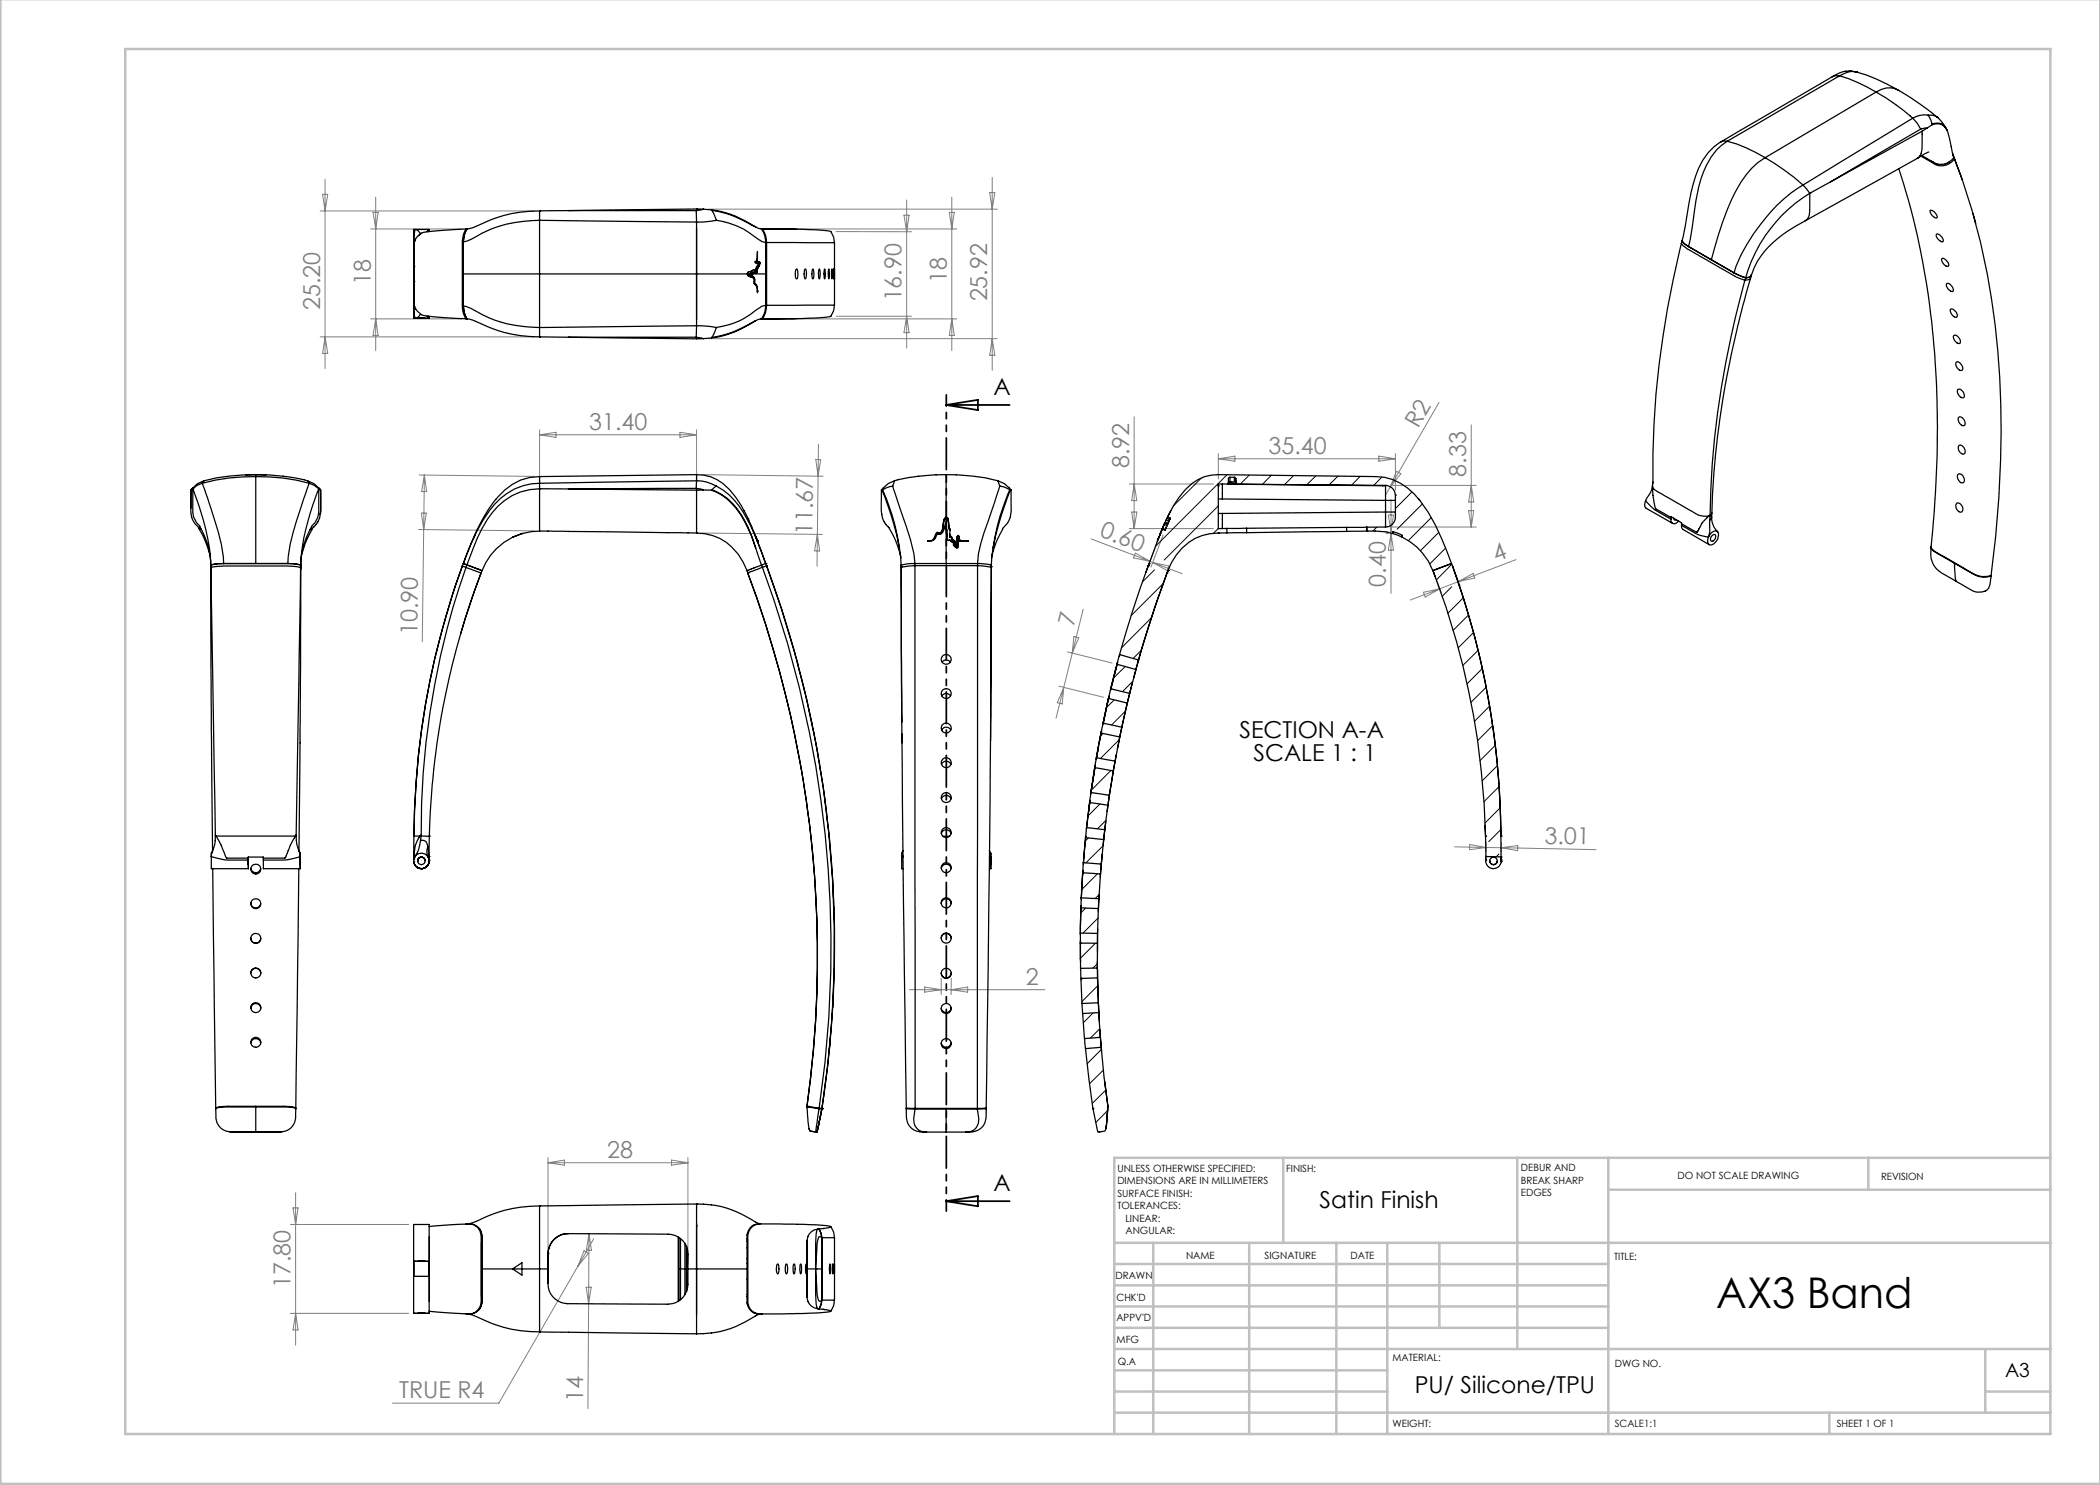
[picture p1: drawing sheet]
<svg xmlns="http://www.w3.org/2000/svg" width="420mm" height="297mm" viewBox="0 0 420 297" stroke-linecap="round" stroke-linejoin="round" font-family="sans-serif">
<path d="M189.2 81h12.7M189.2 81l6.4-1v2zM189.2 240.2l6.4-1v2.1zM189.2 240.2h12.7" fill="none" stroke="#000" stroke-width=".35"/>
<path d="M189.3 79v163.2" fill="none" stroke="#000" stroke-width=".35" stroke-dasharray="6.3 1.3 1.3 1.3 1.3 1.3" stroke-dashoffset="4.1"/>
<g fill="none" stroke="#c0c0c0" stroke-width=".5">
<path d="M.1 -.1v296.9h419.9M25 9.8h385.1v277h-385.1zM256.6 231.6v17M303.5 231.6v38.2M321.7 231.6v55.2M321.7 237.9h88.4M373.7 231.6v6.3M410.1 231.6h-187.3v55.2M222.8 248.6h187.3M222.8 257.1h98.9M222.8 252.8h98.9M230.6 248.6v38.2"/>
<path d="M249.8 248.6v38.2M267.3 248.6v38.2M277.5 248.6v38.2M287.9 248.6v17M222.8 265.6h98.9M222.8 261.3h98.9M222.8 278.3h54.7M222.8 274.1h54.7M222.8 269.8h187.3M397.1 278.3h13M397.1 269.8v12.7M222.8 282.5h187.3"/>
<path d="M365.9 282.5v4.3"/>
</g>
<g fill="none" stroke="#808080" stroke-width=".2">
<path d="M64.5 38.9h1l-.5 3.3zM65 35.8v37.9M75.1 39.4v30.7M190.4 39.4v30.7M197.9 38.5h1.1l-.6 3.3zM198.4 35.5v38.6M64 42.2h42.9M74.1 45.8h18.3M74.6 42.5h1l-.5 3.3zM141.7 41.8h57.8M153.3 45.8h38M167.2 46.3l15.1 .1"/>
<path d="M180.8 43h1l-.5 3.4zM181.3 40v29.6M189.9 42.5h1l-.5 3.3zM64 67.4h42.9M65 67.4l.5 3.3h-1zM74.1 63.8h18.3M75.1 63.8l.5 3.3h-1zM141.7 67.7h57.8M153.3 63.8h38M167.2 63.2h15.1M181.3 63.2l.5 3.3h-1zM190.4 63.8l.5 3.3h-1z"/>
<path d="M198.4 67.7l.6 3.3h-1.1zM83.9 95l23 .3M84.9 95l-.4 33.3M84.9 95l.4 3.3h-1zM107.9 86v10.8M107.9 87h31.4M107.9 87l3.3-.5v1zM136 86.5l3.3 .5-3.3 .5zM139.3 86v9.8M140.3 94.9l24.3 .3M163.2 91.9h.9l-.5 3.3zM163.6 95.2l-.1 11.7"/>
<path d="M163.7 88.9l-.1 6.3M225.8 96.8h16.9M226.8 83.4v22.3M226.8 96.8l.6 3.3h-1.1zM243.7 90.7v5.1M243.7 91.8h35.4M243.7 91.8l3.3-.6v1zM275.8 91.2l3.3 .6-3.3 .4zM278.1 97.4l-1 1.7M278.1 97.1h17.1M278.2 100v18.7M279.1 90.7v7.3"/>
<path d="M279.3 94.3l.9 .5-2.1 2.6zM287.8 80.5l-9.7 16.9M294.3 85v20.4M294.3 97.1l.4 3.3h-1zM83.7 105.9l23.2 .3M84.3 102.6h1l-.6 3.3zM140.3 106.6l24.2 .3M163.5 106.9l-.1 6.3M163.5 106.9l.4 3.3h-1zM218.2 107.8l11.8 4.5M225.8 105.7h16.9M226.3 102.4h1.1l-.6 3.3z"/>
<path d="M227.1 110.6l2.9 1.7-3.3-.7zM230 112.3l.5 .2M230.5 112.5l6 2.3M230.5 112.5l3.3 .7-.4 .9zM232.1 106.8l-2.5 6.4M232.6 107l-2.4 6.4M277.2 106.3h.4M277.2 106.7h.4M277.7 103h1l-.5 3.3zM278.1 105.4h17.1M278.2 106.7l.5 3.3h-1zM284.7 118.5l3.3-.7-3 1.6z"/>
<path d="M286.9 115.1l1.4 3.6M288 117.8l-6 2.2M290.7 113.6l1.4 3.7M291.7 116.3l-3.7 1.5M291.7 116.3l2.9-1.6 .4 .9zM293.7 102.1h1l-.4 3.3zM303.2 111.9l-11.5 4.4M211.8 137.2l8.9 2.2M212.8 137.5l-1.6 6.1M212.8 137.5l-.4 3.3-.9-.3zM213.5 130.4l8.9 2.2M214.5 130.6l-1.7 6.9"/>
<path d="M214.8 127.3l1 .2-1.3 3.1zM216.6 121.8l-2.1 8.8M290.9 169.4l6.4 .1M293.9 168.9l3.4 .6-3.4 .4zM297.3 168.5l-.1 1.8M297.3 169.5h2.9M300.2 168.6v1.8M300.2 169.5l19 .4M300.2 169.5l3.4-.4-.1 1zM181.9 197.9h27.1M184.9 197.4l3.3 .5-3.3 .5zM188.2 195.6v3.3"/>
<path d="M190.2 197.9l3.3-.5v1zM190.3 195.6l-.1 3.3M59.1 238.5v30.5M109.6 231.5v21.3M109.6 232.5h28M109.6 232.5l3.3-.5v1zM134.3 232l3.3 .5-3.3 .5zM137.6 231.5v21.3M58.1 244.9h23.6M58.6 241.6h1l-.5 3.3zM115.6 253.3l-15.8 27.3h-21.3M116.8 250.2l.9 .4-2.1 2.7z"/>
<path d="M117.2 257.5h1.1l-.6 3.2zM117.8 246.7l-.1 14M117.8 246.7l.5 3.3h-1zM118.7 247.8l-3.1 5.5M58.1 262.7h23.6M59.1 262.7l.5 3.3h-1zM117.7 260.7l-.1 21"/>
</g>
<g fill="none" stroke="#000" stroke-width=".25">
<path d="M366.5 15.3l-18.3 10.7M367.9 15.2l-22.5 13.1M367.9 15.2a31.9 31.9 0 0 1 7.3 3.2M367.9 15.2l-.9-.1-.5 .3M369.9 14.2l1.7 .3M370.5 14.3a5.5 5.5 0 0 0-4 1M370.5 14.3l-1.2 .2-1.4 .7M370.5 14.3l1 .2M371.5 14.5a35 35 0 0 1 8.2 3.5M375.2 18.4a4.2 4.2 0 0 1 4.6-.3 54.6 54.6 0 0 1 7.7 5.4M375.2 18.4a44.3 44.3 0 0 1 7.4 5.2M375.2 18.4l-22.2 13.1"/>
<path d="M344.1 28.4a11.8 11.8 0 0 0-5 6.9 52.1 52.1 0 0 0-2.1 10l-.6 2.9M345.4 28.3a13 13 0 0 0-5.3 7.6 55.6 55.6 0 0 0-1.6 9.5l-.8 3.9M345.4 28.3a28.5 28.5 0 0 1 7.6 3.2M345.4 28.3l-.7-.1-.6 .2M348.1 26.1l-4 2.3M353 31.5a18.1 18.1 0 0 0-6.7 8.5 72.7 72.7 0 0 0-4 12M353 31.5a48.7 48.7 0 0 1 7.6 5.5M360.6 37a34.7 34.7 0 0 0-13.8 17.6M360.6 37l1.3 1.7M361.9 38.7v1.9a5.2 5.2 0 0 1-.5 3.3 25.1 25.1 0 0 0-9.9 8.3l-1.3 2.9M361.9 38.7h.1M361.9 38.7a29.4 29.4 0 0 0-12.8 16.9"/>
<path d="M366.1 36.4l-4.2 2.3M379.8 33.8a164.2 164.2 0 0 1 7.7 48.8v1.3a234.6 234.6 0 0 1-1.3 25.4M382.6 23.6l-22 13.4M382.6 23.6l.8 1 .7 1.2M384.1 25.8l-18 10.6M384.2 31.2l2.2 1.3a3.1 3.1 0 0 0 4.5-.7M384.4 31.1l1.9 1.1a3.1 3.1 0 0 0 4.5-.7M384.4 26.2v1.7a5.9 5.9 0 0 1-.4 3.3l-.5 .5-22.4 12.4M384.4 26.2l-18.3 10.2M385.4 25.6l-1.3 .2M385.4 25.6l-1 .6M385.6 23a4.7 4.7 0 0 0-3 .6"/>
<path d="M385.6 23l.6 1.1 .2 .7M385.6 23a2.49 2.49 0 0 1 1.9 .5M385.8 30.4l-2.3 1.2M386.4 24.8a2.09 2.09 0 0 1 3 1.2l-.1-.1M386.4 24.8v.1M386.4 24.9a2.2 2.2 0 0 1 3.2 1.6l1.2 5M386.4 24.9l-1 .7M387.5 23.5l.8 .8 1 1.5M387.5 23.5h.1M389.4 26l.1 .2M390.5 30.6l.2 .7M390.7 31.2l.1 .2"/>
<path d="M390.8 31.4l1.7 4.6M390.8 31.5l.1 .3M390.8 31.4l.1 .4M390.9 31.8a143.9 143.9 0 0 1 9.3 49.1 217.3 217.3 0 0 1-2 34.2M82.7 56.3v4.1l.3 3.3M82.8 56.3v4.5l.1 .5M82.8 53.3h.1M82.8 56.3h.1M82.9 48.2v.1M83 45.9a1.35 1.35 0 0 1 1 .7l.1 .1M83 48.1l-.2 .7v4.5M83 45.9l-.3 3.2v4.2"/>
<path d="M83 45.9h2.6M83 45.9h-.3v17.8M83.1 47.9l-.1 .1M83.1 47.8l-.3 1v9.9a6.1 6.1 0 0 0 .2 2.8l.1 .3M84 46.8l-.3 .3M84.2 46.6l-.7 .6-.4 .6M84.2 46.7l-.1 .1M85.6 45.9h.2v.4M85.6 45.9l-.2 .5M85.6 45.9l.1 .4M92.7 54.8h15.2M92.7 48.4v12.8"/>
<path d="M93.2 45.8a4.7 4.7 0 0 0-.7 2.3v13.7a3.3 3.3 0 0 0 .8 2h.1M93.2 45.8h.2M93.2 45.8a55.5 55.5 0 0 0-8.9 .8v.1M93.4 45.8l-.6 1.4-.1 1.2M107.9 42.2a29.1 29.1 0 0 0-13.4 3.4l-1.1 .2M107.9 42.2h.1M107.9 42.2v1.9M107.9 44.1a25 25 0 0 0-13.7 3.8l-1.5 .5M107.9 44.1v10.7M107.9 44.1l31.4 .3M107.9 54.8v10.7M107.9 54.8h31.4"/>
<path d="M113.7 42.1l-5.8 .1M113.7 42.1h25.5M139.2 42.1l.1 2.3M139.3 54.8h10.2M139.3 44.4v10.4M139.3 54.8v10.4M139.3 41.8h.1M139.3 41.8l-25.6 .3M139.3 45.7v18.2M139.3 41.8h1.4M140.7 41.8l-1.5 .3M140.7 41.8l1.6 .2"/>
<path d="M142.3 42a19.8 19.8 0 0 1 8.8 3.4M142.3 42l.1 .1M142.4 42.1l.9 2M142.4 42.1a23 23 0 0 1 8.7 3.3M143.3 44.1l-2 .2-2 .1M143.3 44.1a16.3 16.3 0 0 1 8.3 3.7l.8 .5 .7 .2M149.5 54.8l.1 .4 .4 .1a.92 .92 0 0 1 .8 1.4M149.5 54.8h.5M149.5 54.9h.5M149.5 55l.4 .1M149.9 55.1l.3 .4M149.9 55.1h.6"/>
<path d="M150 54.8l-.1 .1M150 54.9l.5 .2M150.1 54.6l-.1 .2M150.1 54.6h.5M150.1 54.9h.4zM150.5 55.1l.3 .4M150.5 55.5h.3M150.5 54.8h2.6M150.5 54.8v.1M150.5 54.1h.5M150.6 54.6l-.1 .2M150.8 55.5l.2 .5"/>
<path d="M150.8 56.4h.1M150.8 56.7a1.73 1.73 0 0 1 .7 1.5M150.8 54.1h.1M150.8 54.1l.1 .3M150.8 56h.2M150.8 54.1h.6M150.8 56.7h.2M150.9 54.4l-.4 .2M150.9 54.4h.5M150.9 56.4l.1 .3M150.9 54.6h-.8M151 56l-.1 .4"/>
<path d="M151 56.7l.3 .3M151.1 52.4l.2 .3M151.1 52.5h.3v.1M151.1 52.4h.2M151.1 52.3h.2M151.1 54h.3M151.1 57h.2M151.1 54h-.6l-.1 .2-.9 .3v.3M151.1 45.4l1.2 .4M151.2 53.7h.4M151.3 52.4h.6M151.3 57l.2 1.2"/>
<path d="M151.3 52.3v.1M151.3 52.7h.5zM151.3 52.2h.2M151.4 54.4l-.1 .2h-.7M151.4 54.1v.3M151.4 54v.1M151.4 53.3l-.3 .7M151.4 53.3h.4M151.4 53.4h.2M151.4 54h.1M151.4 51.8v.3l-.3 .3M151.4 52.6v.1"/>
<path d="M151.4 52.6h.6M151.4 51.8h.1M151.5 52.2l-.2 .1M151.5 51.8v.4M151.5 51.8v-1.5l-.1 1.5M151.5 58.2h.1M151.5 58.2v.3M151.6 53.7l-.2 .3M151.6 53.4v.3M151.8 53.3l-.2 .1M151.8 52.4l.2 .2M151.8 52.7h.1"/>
<path d="M151.8 52.7l-.4 .6M152 52.6l-.2 .7M152.3 45.8l7 .1M152.3 45.8a4.7 4.7 0 0 1 .8 2.7M152.3 45.8h.2M152.4 45.8h.1M152.5 45.8h4.4a53.3 53.3 0 0 1 9.3 .5l.5 1.1 .2 1.2v5.2M152.5 45.8a4.5 4.5 0 0 1 .8 2.7M153.1 48.5h.2M153.1 48.5v12.6M153.3 48.5h13.6M153.3 48.5v12.6"/>
<path d="M159.2 53.9l.1-.1a2.13 2.13 0 0 1 0 2 1.81 1.81 0 0 1-.1-1.9zM161 53.9l.1-.1a2.06 2.06 0 0 1-.1 2 2.95 2.95 0 0 1 0-1.9zM162.6 53.8a2.36 2.36 0 0 1-.1 2v-.2a2.82 2.82 0 0 1 .1-1.8zM163.8 53.8h.1a2.54 2.54 0 0 1-.1 2l-.1-1zM164.9 53.8l.1 .2a2.58 2.58 0 0 1-.1 1.8l-.1-1zM165.7 53.8l.2 .8-.1 1.2zM166.4 53.8v2zM166.8 53.8v2zM166.9 53.8v2zM166.9 55.6v5.4M336.3 48.7a190.7 190.7 0 0 0-5.7 47.7M336.3 48.7l1.2 1.1 9.5 5.5 2 .8 .1-.5"/>
<path d="M336.4 48.2l.6 .6 .7 .5M336.4 48.2l.6 .7 .7 .4M336.4 48.2l-.1 .5M337.7 49.3l4.6 2.7M337.7 49.3l9.1 5.3M342.3 52l4.5 2.6M346.8 54.6l2.3 1M350.1 55.6l-2.4 9.2a182.1 182.1 0 0 0-5.3 37.8M350.1 55.3l-1 .3M350.2 55v.1M350.2 55.1l-.3 .8-.9 .2a187.2 187.2 0 0 0-7 46.9M350.2 55.1l-.2 .3-.9 .2"/>
<path d="M386.1 42a1.46 1.46 0 0 1 1.3 1.6 1.39 1.39 0 0 1-1.3-1.6zM387.3 46.8a1.41 1.41 0 0 1 1.3 1.5 1.29 1.29 0 0 1-1.3-1.5zM388.3 51.8l.1-.1a1.42 1.42 0 0 1 1.3 1.5 1.32 1.32 0 0 1-1.4-1.4zM389.3 56.8l.1-.1a1.37 1.37 0 0 1 1.2 1.6 1.35 1.35 0 0 1-1.3-1.5zM394.6 42.6l.5 2.1M82.9 61.3v.1M83 63.7h2.6M83 63.7h-.3h3.1h-.2M83.1 61.8l1.1 1.1M83.5 63.7h1.5zM84.1 62.9l-.6 .6-.5 .2M84.3 62.9a31.6 31.6 0 0 0 7.5 .8h1.4"/>
<path d="M85.4 63.2l.2 .5M85.7 63.2l-.1 .5M85.8 63.2v.5M92.7 61.2l.1 1.2 .6 1.4M92.7 61.2a10.4 10.4 0 0 1 3.8 1.8 24.7 24.7 0 0 0 11.4 2.5M92.7 61.2l.1 1.1 .6 1.5M93.4 63.8a24.9 24.9 0 0 1 5.1 1.9 26 26 0 0 0 9.4 1.7M107.9 65.5v1.9M107.9 67.4h.1M107.9 67.4h5.8M113.7 67.4h25.5M113.7 67.4l27 .3"/>
<path d="M139.2 67.4l1.5 .3M139.3 65.2h2l2 .3M139.3 65.2l-31.4 .3M139.3 65.2l-.1 2.2M142.3 67.6l-1.6 .1M142.4 67.5l-.1 .1M143.3 65.5l-.9 2M151.1 64.1a24.7 24.7 0 0 1-8.7 3.4M151.1 64.1a19.7 19.7 0 0 1-8.8 3.5M152.2 63.8h.2M152.3 63.8l-1.2 .3M152.3 63.8h.2"/>
<path d="M152.4 63.8h.1M153.1 61.1l-.7 .1-1.1 .7a15.5 15.5 0 0 1-8 3.6M153.1 61.1a4.6 4.6 0 0 1-.8 2.7M153.1 61.1h.2M153.3 61.1a4.5 4.5 0 0 1-.8 2.7M159.3 63.7l-7 .1M166.9 61l-13.6 .1M166.9 61l-.2 1.2-.5 1a42.4 42.4 0 0 1-9.4 .5l-4.3 .1M390.2 61.8a1.33 1.33 0 0 1 1.2 1.6 1.27 1.27 0 0 1-1.2-1.6zM390.7 67.2a1.08 1.08 0 0 1 1.4 1.1v.2a.66 .66 0 0 1-1.1-.3l-.3-.6zM391.3 72.4a1.26 1.26 0 0 1 1.1 1.6 1.18 1.18 0 0 1-1.1-1.6zM391.5 78a.79 .79 0 0 1 1.2 .5 .69 .69 0 0 1-.1 1.1 1.39 1.39 0 0 1-1.1-1.6z"/>
<path d="M38.2 98v2.3a6.9 6.9 0 0 0 .7 4.3l.9 1 .5 .3M38.2 98v3.6M38.2 98h.1M38.5 97.7v.1M38.5 97.8l-.3 .2M38.5 97.7l-.3 .3M38.6 97.8v.1a53.9 53.9 0 0 1 3.5 14.2l.1 .9M38.6 97.8h.1M38.6 97.8v3.7a4.1 4.1 0 0 0 1.4 3.7M38.6 97.8h-.1M38.6 97.5l-.4 .5M40.4 96.7l-1 .4-.8 .7"/>
<path d="M40.4 96.7l.2 .4a126.1 126.1 0 0 1 3.7 11.8l.4 3.8M40.8 96.2l-1.3 .5-1 1M40.8 96.2l-.4 .5M51.2 95.3v17.4M51.2 95.3a37.7 37.7 0 0 1 10.7 1.4M51.2 95.3a37.7 37.7 0 0 0-10.8 1.4M51.2 94.9a40.7 40.7 0 0 1 10.3 1.3M51.2 94.9a40.6 40.6 0 0 0-10.4 1.3M51.2 94.9l-2.1 .1M51.2 94.9l2 .1M51.2 94.9v.4M61.5 96.2l.4 .5"/>
<path d="M61.5 96.2l1.3 .5 1 1M61.9 96.7l-1.9 5.3a41.6 41.6 0 0 0-2.4 10.7M61.9 96.7l1 .4 .8 .7M63.7 97.5l.4 .5M63.7 97.8h.1M63.7 97.8v.1a54.1 54.1 0 0 0-3.5 13.8l-.1 1.3M63.7 97.8v3.7a4.1 4.1 0 0 1-1.4 3.7M63.8 97.7v.1M63.8 97.8l.3 .2M63.8 97.7l.3 .3M64.1 98l-.1 4.9M64.1 98h.1"/>
<path d="M107.9 95.3a11.4 11.4 0 0 0-9.1 5 44.5 44.5 0 0 0-6.1 12.4M107.9 96.7a12.1 12.1 0 0 0-9.9 5.3 42.8 42.8 0 0 0-5.3 10.7M107.9 96.7v1.1M107.9 97.8h.1M107.9 97.8a12.2 12.2 0 0 0-10.4 6 41.1 41.1 0 0 0-4.1 9.2M107.9 97.8v8.4M107.9 95.3v1.4M107.9 97.8h5.8M113.7 97.8l25.6 .2M139.2 97.7l1.5 .3M139.2 97.7l-25.5 .1M139.3 98v8.5"/>
<path d="M139.3 96.2l-.1 1.5M139.3 96.2a7.6 7.6 0 0 1 4 1M139.3 96.2l-31.4 .5M139.3 94.9v1.3M139.3 94.9a9.2 9.2 0 0 1 7.8 4.5l1.7 2.8M139.3 94.9l-31.4 .4M140.7 98h-1.4M140.7 98h1.6M142.3 98a11.8 11.8 0 0 1 6.6 6.3l1.3 2.6 .9 2.7M142.4 98a11.3 11.3 0 0 1 6 5.2l1.1 2 1.6 4.4M142.4 98h-.1M143.3 97.2a13.1 13.1 0 0 1 5.4 5.3 57.1 57.1 0 0 1 4.4 10.2"/>
<path d="M143.3 97.2l-.9 .8M176.4 98h-.1v1.2a11.3 11.3 0 0 0 .3 4.8l.5 .7 .8 .9M176.4 98l.2 .4a63.1 63.1 0 0 1 3.3 11.2M176.5 98a45.7 45.7 0 0 1 3.4 11.6M176.5 98h-.1M176.7 97.5l-.4 .5M178.5 97.2l1.8 5.3a38.6 38.6 0 0 1 2.7 10.2M178.5 97.2l-1.3 .4-.7 .4M178.9 96.2l-.4 1M178.9 96.2l-1.3 .5-.9 .8M187.3 95a39.3 39.3 0 0 0-8.4 1.2M189.2 94.9v8.5"/>
<path d="M189.2 94.9a43 43 0 0 1 10.4 1.3M189.2 94.9l-2 .1M199.6 96.2l.4 1M199.6 96.2l1.3 .5 .9 .8M200 97.2l-1.8 5.3a55 55 0 0 0-2.5 8.3l-.2 1.9M200 97.2l.7 .2 1.3 .6M201.8 97.5l.4 .5M202 98a47.5 47.5 0 0 0-3.4 11.6M202 98h.1M202.1 98l-.2 .4a70.3 70.3 0 0 0-3.3 11.2M202.2 98v1.2a14.2 14.2 0 0 1-.1 4.2 4.4 4.4 0 0 1-1.6 2.3M202.2 98h-.1"/>
<path d="M243.7 97.2h.1M243.7 99.8h.8M244.5 96.8v3M244.5 99.8l32.6 .3M245.6 96.8h.6M245.6 96.8h-1.9v8.9h1.7M245.7 96.7l-.2 .1M245.7 96.7h.1M245.7 96.7h.5M245.7 96.7l-.1 .1M246 95.5l-.3 .2v1M246 96.3l.2 .1"/>
<path d="M246 95.5v.8M246 96.3l-.3 .3 .5 .1M246 95.5h.9M246.2 96.4v.3M246.2 96.7v.1M246.2 96.8l30.4 .4M246.2 96.4h1M246.2 96.7h.1M246.2 96.7h1M246.9 96.1l.2 .1 .1 .2M246.9 95.5l.3 .2 .1 1.1 29.8 .3M246.9 95.5v.6"/>
<path d="M246.9 96.1l.3 .2M276.6 97.1v.1M277 97.1h.1M277.1 97.1a1.99 1.99 0 0 1 2 1.9M277.1 97.1v3M277.1 97.1l-.5 .1M277.2 97.1h.1M279.1 99v4.4a1.99 1.99 0 0 1-2 2M279.1 99h.1M283.7 99.7l.3 .3M330.5 97.3v.1a5.1 5.1 0 0 1-1.1 2.3l-.3 .5M330.5 97.2v.7"/>
<path d="M330.5 97.9a11.3 11.3 0 0 0 .7 3.9l3 1.7M330.5 97.6v.3M330.6 96.8l-.1 .4a2.71 2.71 0 0 0 2 1.6l5.5 3.3a5.1 5.1 0 0 0 3.2 1.2l.6-.1M330.6 96.4v.4M391.5 94.9a.87 .87 0 0 1 1 .1 .87 .87 0 0 1 .4 .8 .51 .51 0 0 1-.1 .7 .51 .51 0 0 1-.7 0l-.4-.4a1.14 1.14 0 0 1-.2-1.2zM391.7 83.5a.79 .79 0 0 1 1.2 .6l.1 .3a.53 .53 0 0 1-.3 .8 1.33 1.33 0 0 1-1-1.7zM391.7 89.2a.76 .76 0 0 1 1.2 .5 .74 .74 0 0 1-.2 1.1 1.25 1.25 0 0 1-1-1.6zM38.3 103.3v.1M39.8 105.7a16.6 16.6 0 0 1 2.1 5l.1 .2M40 105.3h-.1a15.7 15.7 0 0 1 2.3 8.5v-.3l.9 53.5M42.2 113.3l.3 56.8-.2 .5v.7M42.2 113.2v.3"/>
<path d="M42.2 113.5l2.4-.3h12.9l2.6 .3M42.2 113v.5M44.7 112.7l-2.5 .3M44.7 112.7h12.9M57.6 112.7l2.5 .3M60.1 113.7l-.3 56.5M60.1 113v.5M60.1 113.3v.2M62.3 105.3h.1a15.8 15.8 0 0 0-2.3 8.5v-.3l-.9 53.5M62.5 105.8l-1.5 3-.7 2.1M64 102.9a4.2 4.2 0 0 1-2 3.1M92.5 113.2a162.2 162.2 0 0 0-9.7 54"/>
<path d="M92.5 113.2l.7 .3M92.5 113.1a161.5 161.5 0 0 0-9.7 54.1M92.7 112.7l-.2 .5M92.7 112.7l.7 .3M92.7 112.7h.1M93.2 113.5a159 159 0 0 0-9 53.5M93.2 113.5l3 1.1M93.4 113l3 1.1M93.4 113l-.2 .5M93.4 113l2.7 1M96.3 114.1h.1M96.4 114.1l-.2 .5"/>
<path d="M104.4 106.7a12.3 12.3 0 0 0-8 7.4M104.4 106.7h.1M107.9 106.2l5.7 .1M107.9 106.2l-1.6 .1-1.9 .4M113.6 106.3h.1M113.6 106.3l25.7 .3M139.3 106.6a10.6 10.6 0 0 1 10.1 7.5M139.3 106.6h.1M139.3 106.5v.1M148.8 102.2l2 4.3M149.4 114.1l.2 .5M149.4 114.1h.1"/>
<path d="M149.5 114.6a217.1 217.1 0 0 1 11.9 106.7M149.6 114.6h.1M149.6 103.7l.2 .3M150.8 106.5l.4 1M151.1 107.1l.1 .4M151.1 109.6l1.2 3.4M151.2 107.5l.2 .6v-.1M151.2 107.5l.1 .3M151.4 108l-.1-.2 .2 .4M151.4 108l.1 .2M151.4 108.2h.1M151.5 108.2l1.6 4.5"/>
<path d="M151.5 108.2h.1M152.3 113l-2.9 1.1M152.3 113l.2 .4M152.5 113.4a217.4 217.4 0 0 1 11.3 108.2M152.5 113.4l-2.9 1.2M153.1 112.7l-.8 .3M153.1 112.7l.2 .4M153.1 112.7h.1M153.3 113.1a249.4 249.4 0 0 1 6 18.6l.3 1.2M153.3 113.1l-.8 .3M153.3 113.1a217.8 217.8 0 0 1 11.1 108.6M153.3 113.1h.1"/>
<path d="M177.9 105.7a17.6 17.6 0 0 1 2.2 5.4M179.9 109.6l.3 3.4M180.1 110.9l.1 .7M180.2 113.7l.2 30.7M180.2 113.3h.1M180.2 113.4l.3 46.7 .8 61.5M180.2 113v.4M180.2 112.9v.2M183 113.1v108.6M183 113.1h12.5M183 113.1l-2.8 .3M183 112.7l-1.6 .1-1.2 .2"/>
<path d="M183 112.7v.4M183 112.7h12.5M185.8 108.2h-.3h.3M185.8 108.2h.1M186.9 107.5a.92 .92 0 0 1-1.1 .7M186.9 107.5v.2M186.9 107.7l-.1 .2M187.3 106.6l.1-.1 .4 .1M187.3 106.6l-.4 .9M187.3 106.8l-.4 .9M187.3 106.8l.2-.1 .3 .1M187.3 106.6v.2"/>
<path d="M187.8 106.6v.2M188.3 106.3l-.3 .3h-.2M188.3 106.5l-.3 .3h-.2M188.3 106.3v.2M188.6 105.5l-.3 1M188.6 105.3v.2M188.8 104l-.5 2.3M188.8 104.2l-.2 1.3M188.8 104v.2M188.9 103.7l-.1 .3M188.9 103.9l-.1 .3M188.9 103.7v.2"/>
<path d="M189.2 104.8v.3M189.2 105.8a.56 .56 0 0 1 .2 .8l.1 1.4 .3 .1 .1-.2 .3 .4a.5 .5 0 0 1 .5 .7l.7 .6 .3-.3M189.2 103.4l.1 .1M189.2 105.8v6.9M189.2 103.4l-.3 .3M189.2 105.8v-1.3l-.1 .1a3 3 0 0 1-1.1 2.3l-.5-.1a1.66 1.66 0 0 1-1.7 1.4M189.2 103.4v2.4M189.3 103.5l.2 .1M189.3 103.7l-.4 .2M189.3 103.7l.2 .2M189.3 103.5v.2M189.4 106.7v.5"/>
<path d="M189.5 103.6l.2 .7M189.5 103.9l.2 .6M189.5 103.6v.3M189.7 104.3l.1 .9M189.7 104.5l.1 .9M189.7 104.3v.2M189.8 105.2v.3M189.8 105.4v.4M189.8 105.2v.2M189.8 105.5l.1 .2M189.8 105.8l.1 .1M189.8 105.5v.3"/>
<path d="M189.9 105.7l.1 1.5M189.9 105.9l.1 .2M189.9 105.7v.2M190 106.9v.5M190 107.2h.1M190 107.4l.1 .1M190 107.2v.2M190.1 107.2l.1 .1M190.1 107.5h.1M190.1 107.2v.3M190.2 107.3h.1M190.2 107.5h.1"/>
<path d="M190.2 107.3v.2M190.3 107.3l.1 .3a.3 .3 0 0 0 0 .3 .3 .3 0 0 0 .3 .1M190.3 107.5l.1 .2M190.3 107.3v.2M190.4 108.1h.1M190.4 108.1l.3 .1M190.4 107.8v.3M190.7 108l.3 .3M190.7 108.2l.3 .3M190.7 108v.2M191 108.3l.1 .7M191 108.5l.1 .7"/>
<path d="M191 108.3v.2M191.1 109l.2 .2M191.1 109.2l.2 .2M191.1 109v.2M191.3 109.2v.2M191.3 107.9v1.3M191.3 109.4h.1M191.3 109.3v.1M191.3 109v.4M191.5 107.3l-.2 .6M191.5 107.5l-.2 .6v-.2M191.5 107.3v.2"/>
<path d="M191.6 108v.8M191.6 108.5l.1 .8M191.6 107.1l.1 .1M191.6 107.1l-.1 .2M191.6 108.8l.1 .5M191.6 107.3l-.1 .2M191.6 107.3l.1 .1M191.6 107.1v.2M191.6 108.5v.3M191.7 107.2l.1 .5M191.7 107.4l.1 .5M191.7 107.2v.2"/>
<path d="M191.8 107.7l.1 .3M191.8 107.9l.1 .3v-.2M191.8 107.7v.2M191.9 108l.3 .1M192.2 108.1l1.2 .1M192.2 108.1v.1M193.4 108.2h.3h-1.5a.55 .55 0 0 1-.6-.5v.8M193.4 108.2h.1M195.5 113.1v108.6M195.5 113.1l2.8 .3M195.5 112.7l2.8 .3M195.5 112.7v.4"/>
<path d="M198.3 113.7l-.2 34.4M198.3 113.3h.1M198.3 113.4l-.3 46.7-.8 61.5M198.3 113v.4M198.3 113l-.1 .2M198.3 112.9v.2M198.4 110.9l-.1 .6M198.6 109.6l-.3 3.4M200.6 105.8a19.8 19.8 0 0 0-2.2 5.3M229.6 113.3l-.4 1.1M229.7 113.1a223.4 223.4 0 0 0-5.8 17.8M229.7 113.1h.1"/>
<path d="M229.8 112.9l-.1 .2M229.8 112.7h.1M229.8 112.7l-.1 .4M231.8 107.4l-.2 .4M232 107l-.5 1.2M232.1 106.6l-.1 .4M232.2 106.5l-.1 .1M232.2 106.5l-.2 .5M232.4 105.9l-.2 .4M232.4 105.8l-2.6 6.9M232.4 105.8l.6 .2M232.5 105.7l-.1 .1"/>
<path d="M232.5 105.7l.5 .2M232.8 104.9l-.3 .8M232.8 104.9l.6 .2M233 104.5l-.8 2M233 104.5l-.2 .4M233 104.5l.6 .2M233 105.9v.1M233.2 104l-1.1 2.6M233.2 104l.6 .2M233.4 103.7l-.2 .3M233.4 103.7l.5 .2M233.4 114.6l-2.4 6.7-3.3 10.7"/>
<path d="M233.4 114.6h.1M233.4 105.1l-.4 .8M233.4 114.6a221.2 221.2 0 0 0-6.7 21M233.5 103.4a16.9 16.9 0 0 1 6.1-7.5l1.2-.5 1.4-.4 1.5-.1 31.4 .4a11.2 11.2 0 0 1 8.9 4.8 42.7 42.7 0 0 1 6.3 12.6M233.5 103.4l-.1 .3M233.5 103.4l.6 .2M233.5 104.7l-.1 .4M233.5 104.7h.1M233.6 114.1h.1M233.6 114.1l-.2 .5M233.8 104.2l-.2 .5M233.9 103.9l-.1 .3"/>
<path d="M234.1 103.6l-.2 .3M234.1 103.6l-1.1 2.4M234.1 102.2l-.6 1.2M243.7 106.6a10.7 10.7 0 0 0-10.1 7.5M243.7 106.6h.1M243.7 102.7h.8M244.5 102.7v3M245.4 105.7v.9h-1.7M249.3 105.7h-3.9M249.3 105.7v.8M249.3 106.5l-3.9 .1M269.3 105.5l-20 .2"/>
<path d="M269.3 105.5v.8M269.3 106.3l-20 .2M273.3 106.2l-4 .1M273.3 105.4l-4 .1M273.3 105.4h.1M273.4 106.2l3.7 .2 1.5 .3M273.4 106.2h.1M273.4 105.4v.8M277.1 102.4v3M277.1 100.1h2M277.1 102.4h2M277.1 105.4h-3.7"/>
<path d="M277.1 102.4l-32.6 .3M277.1 100.1v2.3M278.6 106.7v-.4l1 .4 .9 .4v.4M278.6 106.7l1.9 .8M280.5 107.5a12 12 0 0 1 6.1 6.6M286.6 114.1l.2 .5M286.7 114.6h.1M286.7 114.5l.3 .7M286.8 114.6a158.1 158.1 0 0 1 10.3 52.6M290.3 112.7l-3.7 1.4M290.3 112.7l.2 .5M290.5 113.2a161.4 161.4 0 0 1 9.7 54"/>
<path d="M290.5 113.2a161.7 161.7 0 0 1 9.7 54M329.1 100.2a10.8 10.8 0 0 0 4.4 3.2l.7 .4M329.1 100.2a1.3 1.3 0 0 0 .1 1.5l5.3 3M334.2 103.8a.75 .75 0 0 0 .4 1 .75 .75 0 0 0 1-.5l.1-.1M334.2 103.8v-.5l2.1 1.3v.5M334.8 103.6l.1 .4h.4M336.3 105.1l.5 .2a10.7 10.7 0 0 0 4.9 2.1M336.3 105.1l.1 .6 .2 .2 5.2 3M341.8 103.2a8.6 8.6 0 0 0-2.2 3l-.3 .3-3-1.8M341.8 103.2h.2M341.9 104v2.4l-.2 1M342 103l-.2 .2"/>
<path d="M342 103v.2M342 103.2l-.1 .8M342.3 106.5a.87 .87 0 0 1 1.3-.1 2.01 2.01 0 0 1-1.4 2.6 .98 .98 0 0 1-.5-1.6zM342.3 103.5l.1 .8a3.6 3.6 0 0 0 1.1 2M342.3 103.5l-.4 .5M342.3 102.6l-.3 .6M342.4 102.6l-.1 .9M342.4 107.1l.6-.2a.86 .86 0 0 1-.7 1.3 .72 .72 0 0 1 .1-1.1zM386.2 109.4a5 5 0 0 0 3.3 5.8l1.8 1.1M386.2 109.4l.1 .3a2.17 2.17 0 0 0 1.3 1l3.3 1.9M386.2 109.3v.1a1.79 1.79 0 0 0 1.4 1.3l3.3 1.8M386.2 109.3v.1"/>
<path d="M390.9 112.5l3.2 1.9a4.6 4.6 0 0 0 4.1 .7M390.9 112.6l3.4 2a4.6 4.6 0 0 0 3.9 .6M390.9 112.5v.1M390.9 112.6l.1 2.7 .3 1M391.4 100.6a1.17 1.17 0 0 1 1 1.8 1.09 1.09 0 0 1-1.1-.6 1.09 1.09 0 0 1 .1-1.2zM398.2 115.2a4.2 4.2 0 0 1-.8 2.8 3.5 3.5 0 0 1-4.1-.5l-2.1-1.2M398.2 115.1v.1M92.1 126.8l2.5-7.7 1.6-4.6a158.1 158.1 0 0 0-10.3 52.7M159.6 132.9l2.8 11.7 1.6 8.9M188.4 132.4h.1a1.04 1.04 0 0 1 1.6 0M190.1 139.2a1.02 1.02 0 0 0-1.7 0M221.7 139.7l3.8 .9"/>
<path d="M221.7 139.7l-1.1 4.9M221.8 139.3l-1.2 5.7M221.8 139.2l-1.1 5.4M222.1 137.8l-.4 1.9M222.1 137.8h.1M222.1 137.8l3.8 .9M223.4 132.9l3.8 1M223.4 132.9l-1.3 4.9M223.5 132.5l-1.4 5.6M223.6 132.4l-1.4 5.4M223.9 130.9l3.8 1.1M223.9 130.9l-.5 2"/>
<path d="M223.9 130.9l-.1 .4M225.9 138.7l-.4 1.9M226.4 136.8l-2.9 13M227.2 133.9l-1.3 4.8M227.7 132l-.5 1.9M164 153.5l1.2 8.3 1.1 11 .5 8.5 .1 7.3M180.4 146.7v1.9M188.3 159.8a.99 .99 0 0 1 .9-.7 .99 .99 0 0 1 1 .7M188.3 152.9a1.01 1.01 0 0 1 1-.6 1.01 1.01 0 0 1 .9 .6M188.3 146a1 1 0 0 1 .9-.6 1 1 0 0 1 .9 .6M218.2 158.5l-.3 2M218.2 158.5l3.7 .6"/>
<path d="M218.3 157.7l-.1 .8M218.9 153.5l3.8 .7M218.9 153.5l-.7 5M219 153.2l-.9 5.7M219.1 153.1l-.7 4.3M219.3 151.6l-.4 1.9M219.3 151.5l3.7 .7M219.7 149.3l-.4 2.2M220.2 146.6l-.9 4.9M220.2 146.6l3.7 .8M220.3 146.3l-1.1 5.6M220.3 146.2l-.4 2"/>
<path d="M220.6 144.7l-.4 1.9M220.6 144.6h.1M220.6 144.6l3.8 .8M221.9 159.1l-.3 1.9M222.7 154.2l-.8 4.9M223 152.2l-.3 2M223.2 151l-1.8 11.3M223.9 147.4l-.9 4.8M224.4 145.4l-.5 2M225.5 140.6l-1.1 4.8M42.3 171.3v2.4h7.4M42.3 171.3a14.6 14.6 0 0 0 5.6 .7h1.8"/>
<path d="M42.5 173.7l.6 47.9M43.1 167.2a7.7 7.7 0 0 1-.8 3.6v.5M43.1 167l.2 .2M43.1 167v.2M43.1 167.2h.1M43.2 167.2l1 1.8 1.1 2.6h4.4M43.2 167.2h15.9M49.7 172v1.7zM49.7 171.4v.6M49.7 171.4v1.5zM49.7 171.4h3v.6M50.2 173.7a1 1 0 0 0 .9 .8 1 1 0 0 0 1-.8"/>
<path d="M52.7 172v1.7h7.3M59.1 167.2l-1 1.8-1.1 2.6h-4.3M59.1 167.2h.1M59.2 167.2a6.8 6.8 0 0 0 .7 3.3l.1 .8M59.2 167l-.1 .2M59.2 167v.2M59.8 173.7l-.6 47.9M59.8 170.1l.3 .5M60 171.3a16.7 16.7 0 0 1-6.7 .7h-.6M60 170.6v3.1zM60 171.4v1.5zM82.7 172.3h.1"/>
<path d="M82.8 171.6l-.1 .4M82.8 171.6h.1M82.8 171.4v.2M82.8 167.2v4.5M82.8 167.2h1.2M83 171.3l-.2 .5M83 171.3a1.55 1.55 0 0 1 2.6 .1M83 171.3a1.55 1.55 0 0 0 1.2 2.4 1.55 1.55 0 0 0 1.4-2.3M84 167.2a7 7 0 0 0-1.2 3.9v.5M84 167.2h.2M84.1 168.1a6.4 6.4 0 0 1-1.1 3.2M84.1 168.1a1.14 1.14 0 0 1 1.5 1.3"/>
<path d="M84.2 167v.2M84.2 167l-.1 .2M84.2 167.2h1.7M84.2 167.2l-.1 .9M85 172.1a.74 .74 0 0 0-.8-.7 .74 .74 0 0 0-.7 .9M85.6 169.4a2.38 2.38 0 0 0 0 2M85.6 169.4l.2 1.9M85.8 171.3h.1M85.8 171.3v.7M85.8 171.7v-.3v.5M85.8 172h.1M85.8 172a1.56 1.56 0 0 1-1.4 1.7 1.56 1.56 0 0 1-1.7-1.4"/>
<path d="M85.9 167.2l-.1 4.1M85.9 167.2h.1M180.3 171.4v2.3h.3M180.3 171.4l.3 .1M180.6 170.1l-.3 .5v.8M180.6 171.2l-.3 .2M188.3 166.7a.99 .99 0 0 1 .9-.8 .99 .99 0 0 1 1 .8M188.6 167.2h1.3M190.2 173.7a.98 .98 0 0 0-1-.8 .98 .98 0 0 0-.9 .8M197.9 170.1l.3 .5M197.9 173.7h.3M197.9 171.2l.3 .2"/>
<path d="M198.2 170.6v3.1zM198.2 171.4v1.5zM198.2 171.4l-.3 .1M216.3 179.6l-.1 2M216.3 179.6l3.5 .1M216.3 179.6h.1M216.5 174.6l3.6 .2M216.5 174.6l-.2 5M216.6 174.2l-.3 5.7M216.6 174.1l-.1 .8M216.7 172.5l-.2 2.1M216.7 172.5l3.5 .3"/>
<path d="M217.1 167.5l3.6 .4M217.1 167.5l-.4 5M217.1 167.2v.3M217.2 167.2l-.5 5.7M217.3 165.5l-.2 2M217.3 165.5l3.6 .4M217.9 160.5l3.7 .5M217.9 160.5l-.6 5M218 160.2l-.7 5.7M218 160.1l-.3 2.2M219.8 179.7l-.1 2M219.8 179l-.1 3.3"/>
<path d="M220.1 174.8l-.3 4.9M220.2 172.8l-.1 2M220.5 170.8l-.4 4.7M220.7 167.9l-.5 4.9M220.9 165.9l-.2 2M221.2 164.3l-.6 4.7M221.6 161l-.7 4.9M297 165.1l.1 2.1M297.1 167.2h.1M297.1 167.2l.1 4.1M297.1 172h.1M297.1 172a1.56 1.56 0 0 0 1.6 1.7 1.56 1.56 0 0 0 1.5-1.7"/>
<path d="M297.1 171.9v.1M297.2 171.3h.1M297.2 171.3l-.1 .7M297.2 171.8l-.1 .2M297.2 171.3l3 .1M298 172.1a.7 .7 0 0 0 .7 .8M299.4 172.3a.73 .73 0 0 1-.7 .6M300.2 167.2h.1M300.2 167.2v4.2M300.2 171.4v.6M300.2 171.4h.1M300.2 171.6v.4"/>
<path d="M300.2 172.3h.1M300.2 172v.3M300.2 172h.1M50.2 180.6a.99 .99 0 0 0 .9 1 .99 .99 0 0 0 1-.9M50.2 187.6a.99 .99 0 0 0 1 1 .99 .99 0 0 0 .9-1M50.2 194.6a.99 .99 0 0 1 1-.9 .99 .99 0 0 1 .9 1M166.9 193.7l-.3 7M166.9 188.6v5.1M188.2 187.7a.99 .99 0 0 1 1-1 .99 .99 0 0 1 1 1M188.2 194.6a.99 .99 0 0 0 1 1 .99 .99 0 0 0 1-1M188.2 180.7a.99 .99 0 0 1 1-.9 .99 .99 0 0 1 1 .9M216.1 188.3v4"/>
<path d="M216.1 186.6v2M216.1 188.6l3.4 .1M216.1 186.6l3.4 .1M216.1 188.6v5.1M216.1 193.7l.1 1.9M216.1 188.2v.6M216.2 181.6l-.1 5M216.2 181.6l3.5 .1M216.2 181.2l-.1 5.8M216.3 181.1v.5M219.5 192.4l.4 12M219.5 193.6v2"/>
<path d="M219.5 193.6l-3.4 .1M219.5 186.7v2M219.5 195.6l-3.3 .1 .2 5 3.3-.1M219.5 195.6l.2 5M219.5 188.7v4.9M219.5 185.8v4.5M219.7 181.7l-.2 5M50.2 208.6a.99 .99 0 0 1 1-.9 .99 .99 0 0 1 .9 .9M50.2 201.7a.99 .99 0 0 1 1-1 .99 .99 0 0 1 .9 1M165.9 209.7l-1.5 12M166 208.8l-.1 .9M166 208.5l.1-.8-.2 2"/>
<path d="M166.4 202.7l-.3 5M166.5 201.5l.1-.8-.2 2M188.2 208.6a1 1 0 0 0 1 .8 1 1 0 0 0 1-.8M190.2 201.5a.99 .99 0 0 1-.9 1 .99 .99 0 0 1-1.1-.9M216.4 200.7l.1 2M216.9 207.7l.2 2M217.1 209.7l1.5 12M219.7 200.6v1.9M219.7 202.5l-3.2 .2 .4 5 3.2-.2M219.7 202.5l.4 5M220 205.9l.3 4.3M220.1 207.5l.1 1.9"/>
<path d="M220.2 209.4l.6 6 .8 5.9M220.2 209.4l-3.1 .3M220.9 216.3l.7 5M43.1 221.6v.2M43.1 221.8l.1 .9a3.2 3.2 0 0 0 3.9 3.7h4.1M45.9 226.4h1.3M51.2 226.4h4.1h-4.1M51.2 226.4h-4.2h4.2M51.2 221.3h-6.5l-1.6 .3M51.2 221.3h6.4l1.6 .3M51.2 221.3v.1M51.2 221.4h-6.5l-1 .1-.6 .3"/>
<path d="M51.2 221.4h4.8a6.7 6.7 0 0 1 3.2 .4M51.2 221.4v5M51.2 226.4h.1M56.4 226.4h-1.3M59.2 221.6v.2M59.2 221.8l-.1 .9a3.2 3.2 0 0 1-3.9 3.7h-4M161.4 221.3v.1M161.4 221.3l.4 4.4M161.4 221.3h.1M161.4 221.3l2.4 .3M161.4 221.4h.1M161.4 221.4l2.4 .4"/>
<path d="M161.8 225.7a.55 .55 0 0 0 .7 .6l.6 .1M161.8 225.7a.48 .48 0 0 0 .6 .6l.7 .1M163.1 226.4h.1M163.8 221.8h.6M163.8 221.8l-.7 4.6M163.8 221.6l.6 .1M163.8 221.6v.2M164.4 221.8l-.9 4.3-.2 .3h-.2M164.4 221.8l-.8 3.9-.2 .7h-.3M164.4 221.8h.1M164.4 221.7h.1M164.4 221.7v.1"/>
<path d="M181.3 221.6l1.7 .1M181.3 221.8h1.7M181.3 221.6v.2M181.3 221.8a4.7 4.7 0 0 0 1 3.8l.5 .4 1.2 .3M183 221.8l-.1 1a2.55 2.55 0 0 0 2.1 3.6h.3h-1.3M183 221.8h6.2M183 221.7h6.2M183 221.7v.1M185.1 226.4h4.1M189.2 226.4h4.2M189.2 221.7h6.3M189.2 221.8h6.3"/>
<path d="M189.2 221.8v4.6M189.2 221.7v.1M195.5 221.7v.1M197.2 221.8a4.7 4.7 0 0 1-1 3.8 3.9 3.9 0 0 1-3 .8 2.38 2.38 0 0 0 2.6-2.7l-.3-1.9M197.2 221.6l-1.7 .1M197.2 221.6v.2M197.2 221.8h-1.7M218.6 221.7h.1M218.6 221.7l.9 4.6 .1 .1h.3M219.9 226.4h.1M221.2 225.7v.1M221.3 225.1l-.1 .6"/>
<path d="M221.5 221.4l-.1 2M221.5 221.4v.7a11.8 11.8 0 0 1-.5 4l-1.1 .3M221.5 221.4l-.3 4.3M221.6 221.3v.1M221.6 221.3l-.1 .1M82.7 252.3h3.1M82.8 252.3l-.1 3h3.1v7.4M82.8 252.3h3M82.8 252.3h.1M83.5 252.3h1.5zM85.8 252.3h.1M85.8 252.3v3z"/>
<path d="M85.8 252.3v-7.4h-3.1v17.8M85.8 247.4v12.8M93.2 244.8l-7.4 .5M93.2 244.8a2.56 2.56 0 0 1 3 2.9v11.8a2.64 2.64 0 0 1-3 3.2l-7.4-.4M93.2 244.8h.2M93.4 244.8a2.67 2.67 0 0 1 3 3.2v9.6a10 10 0 0 1-.2 3.7 2.51 2.51 0 0 1-2.8 1.5M95.8 245.6l.4 .8 .2 .8v6.6M96.4 253.8v4.8a3.9 3.9 0 0 1-.6 3.3M96.4 253.8h6.1M102.5 253.8h5.4M102.5 253.8l1.9-1.2v2.4zM107.9 253.8v12.6"/>
<path d="M107.9 241.2v12.6M107.9 241.2a28.6 28.6 0 0 0-13.2 3.3l-1.3 .3M107.9 241.2h.1M107.9 253.8h1.7M109.6 250.7h.1M109.6 250.7v3.1M109.6 253.8v2.9M109.6 250.7v6M113.6 246.7l20 .1a4 4 0 0 1 4 4.1v2.9M113.6 246.7a4 4 0 0 0-4 4M113.7 246.7a4 4 0 0 0-4.1 4M135.6 247.4v12.9"/>
<path d="M135.8 253.8h.3M135.8 247.5v12.7M136.1 253.8v6.2M136.1 247.7v6.1M136.1 253.8h.9M137 253.8h.3M137 248.7v5.1M137 253.8v5.1M137.3 249.3v9v-4.5M137.3 249.3v4.5M137.4 249.8v8M137.6 253.8v3.1a4 4 0 0 1-4 3.9l-20-.1a4 4 0 0 1-4-4"/>
<path d="M137.6 253.8h1.7M139.3 253.8h10.1M139.3 244.8v9M139.3 240.8v22.1M139.3 240.8h.1M139.3 240.8a19.8 19.8 0 0 1 11.8 3.6l1.1 .4M139.3 253.8v13M139.3 240.8l-31.4 .4M149.4 253.8v5.3a3.1 3.1 0 0 0 1.5 3.5l.9 .2M151.7 244.8a2.6 2.6 0 0 0-2.3 3.2v5.8M155.5 252.8a1.98 1.98 0 0 1 0 2 2.14 2.14 0 0 1 0-2zM157.2 252.8h.1a2.24 2.24 0 0 1 0 2 2.7 2.7 0 0 1-.1-2z"/>
<path d="M158.8 252.8a2.24 2.24 0 0 1 0 2 2.99 2.99 0 0 1 0-2zM160.1 252.8l.2 .5-.1 1.5a2.56 2.56 0 0 1-.1-2zM161.3 252.8l.1 1-.2 1-.1-1.6zM161.4 253.8v5.7M161.4 253.8h.1M161.4 253.8h1.7M161.4 253.8v4.7a3.1 3.1 0 0 0 .3 2 2.04 2.04 0 0 0 1.9 1.2M161.4 248.1v5.7M163.1 253.8l.1 7a.83 .83 0 0 0 .6 1M163.1 253.8l.4 5.4a1.18 1.18 0 0 0 .5 1.1l.4-.3M163.1 253.8h1.3M163.5 245.8h.1"/>
<path d="M163.6 245.8a2.57 2.57 0 0 0-2.2 3.3v4.7M163.8 245.8h-.1a.9 .9 0 0 0-.5 1l-.1 7M163.8 245.8l.4 .8 .2 .9M163.8 245.8h.1M163.8 245.8l1.6-.2 .8-.3a93.1 93.1 0 0 0-13-.5 2.81 2.81 0 0 0-3.6 2.2v12.3a2.68 2.68 0 0 0 2.2 3.5M164.4 247.5l-.4-.2a2.9 2.9 0 0 0-.6 2.3l-.3 4.2M164.4 253.8v6.2M164.4 247.5v6.3M164.4 247.5h.1M164.4 253.8h.1M164.4 247.5h2.5M164.8 245.7h-.3"/>
<path d="M166 252.8l.1 1-.1 1-.1-.8zM166.2 245.4l.5 1 .2 1.2M166.5 252.8v2zM166.8 254.7v-1.9v2M166.9 260l-.2 1.2-.5 1M166.9 247.5v12.5M166.9 252.8v2M82.7 262.7h3.1zM83.5 262.7h1.5zM93.2 262.8h.2M93.4 262.8a20.1 20.1 0 0 1 5 1.9 25.4 25.4 0 0 0 9.5 1.7M107.9 266.4l31.4 .4"/>
<path d="M107.9 266.4h.1M151.7 262.8h.8M152.2 262.8a9.3 9.3 0 0 0-3.3 1.6 19.1 19.1 0 0 1-9.6 2.4M163.5 261.8h.1M163.8 261.8h.1M163.8 261.8l1.8 .2 .6 .3a93.9 93.9 0 0 1-13.1 .5h-1.3M164.4 260l-.2 .9-.4 .9M164.4 260h.1M164.4 260h2.5M164.6 261.9h.3"/>
<circle cx="189.2" cy="138.7" r=".98"/>
<circle cx="189.2" cy="131.9" r=".98"/>
<circle cx="189.2" cy="159.5" r="1.01"/>
<circle cx="189.2" cy="145.6" r="1"/>
<circle cx="189.2" cy="152.5" r="1"/>
<circle cx="51.2" cy="173.8" r=".99"/>
<circle cx="84.3" cy="172.2" r=".75"/>
<circle cx="189.2" cy="166.5" r="1"/>
<circle cx="189.2" cy="173.5" r="1"/>
<circle cx="298.7" cy="172.2" r=".75"/>
<circle cx="51.2" cy="187.7" r="1"/>
<circle cx="51.2" cy="180.7" r=".99"/>
<circle cx="51.2" cy="194.6" r=".99"/>
<circle cx="189.2" cy="180.6" r="1.01"/>
<circle cx="189.2" cy="187.6" r="1.01"/>
<circle cx="189.2" cy="194.7" r="1"/>
<circle cx="51.2" cy="201.5" r="1"/>
<circle cx="51.2" cy="208.4" r=".99"/>
<circle cx="189.2" cy="201.7" r="1.01"/>
<circle cx="189.2" cy="208.7" r="1.01"/>
</g>
<g fill="none" stroke="#000" stroke-width=".2">
<path d="M240.3 95.6l-5.6 5.6M245.4 94.9l-14.3 14.4M249.9 95l-1.9 1.8M254.3 95l-1.8 1.9M258.7 95.1l-1.8 1.8M263.2 95.2l-1.8 1.7M267.6 95.2l-1.8 1.8M272 95.3l-1.7 1.7M276.4 95.4l-1.7 1.7M282.4 98.4l-3.3 3.3M230.9 114l-2.4 2.3M232.6 116.7l-6.4 6.4"/>
<path d="M243.7 101.2l-10.9 10.8M243.7 105.7l-1 .9M275.3 105.4l-.7 .8M284.5 100.7l-5.1 5.1M286.3 103.5l-4.6 4.6M287.8 106.5l-3.7 3.6M289.1 109.6l-3.1 3.2M290.3 117.4l-1.9 1.9M290.4 112.9l-3.1 3.1M292.7 119.6l-3.1 3.1M222.8 140l-1.5 1.5M225 133.3l-2.3 2.3"/>
<path d="M226.6 136.3l-2.1 2M228.2 130.1l-1.6 1.6M230.3 123.6l-6 5.9M293.7 123l-3.1 3.1M294.7 126.5l-3.1 3.1M295.6 130.1l-3 3M296.4 133.7l-3 3.1M297.3 137.4l-3.1 3.1M220.6 146.7l-.5 .5M221.9 158.9l-.2 .2M222.2 154.1l-4 4M223.8 148l-3.7 3.7"/>
<path d="M225.1 142.2l-2.8 2.8M297.9 141.2l-3 3.1M298.5 145.1l-3 3M299 149.1l-3 3M299.5 153.1l-3.1 3.1M299.8 157.3l-3 3M217.7 167.6l-.7 .6M219.5 174.8l-3.2 3.2M219.8 178.9l-.8 .8M220 160.8l-2.4 2.4M220.6 169.2l-3.4 3.4M221.2 164.1l-1.7 1.7"/>
<path d="M299.8 170.8l-.6 .6M300 161.6l-3 3M300.2 165.9l-2.5 2.4M216.5 195.6l-.3 .4M217.1 181.6l-1 1M219.1 188.7l-3.1 3M219.5 192.7l-.9 .9M219.7 197l-3.3 3.3M219.7 183.5l-3.1 3.1M218.6 202.6l-1.9 1.9M220 205.7l-1.9 1.9M220.3 209.9l-2.9 2.9"/>
<path d="M220.7 214l-2.8 2.7M221.2 218l-2.8 2.7M221.6 222l-2.5 2.5"/>
</g>
<text font-size="8.5" x="343.3" y="261.7">AX3 Band</text>
<g font-size="4.7" fill="#808080">
<text x="74.1" y="57.1" transform="rotate(-90 74.1 57.1)">18</text>
<text x="189.4" y="56.5" transform="rotate(-90 189.4 56.5)">18</text>
<text x="64" y="62" transform="rotate(-90 64 62)">25.20</text>
<text x="180.3" y="60.3" transform="rotate(-90 180.3 60.3)">16.90</text>
<text x="197.5" y="60.3" transform="rotate(-90 197.5 60.3)">25.92</text>
<text x="117.8" y="85.9">31.40</text>
<text x="283.6" y="85.8" transform="rotate(-60 283.6 85.8)">R2</text>
<text x="225.8" y="93.7" transform="rotate(-90 225.8 93.7)">8.92</text>
<text x="253.7" y="90.7">35.40</text>
<text x="293.2" y="95.3" transform="rotate(-90 293.2 95.3)">8.33</text>
<text x="162.5" y="107" transform="rotate(-89 162.5 107)">11.67</text>
<text x="219.8" y="107.3" transform="rotate(21 219.8 107.3)">0.60</text>
<text x="299.2" y="112.4" transform="rotate(-21 299.2 112.4)">4</text>
<text x="277.2" y="117.3" transform="rotate(-90 277.2 117.3)">0.40</text>
<text x="214.7" y="125.3" transform="rotate(-76 214.7 125.3)">7</text>
<text x="83.5" y="127" transform="rotate(-89 83.5 127)">10.90</text>
<text x="308.9" y="168.7" transform="rotate(1 308.9 168.7)">3.01</text>
<text x="205.1" y="196.9">2</text>
<text x="121.4" y="231.5">28</text>
<text x="58.1" y="257.6" transform="rotate(-90 58.1 257.6)">17.80</text>
<text x="79.8" y="279.6">TRUE R4</text>
<text x="116.6" y="280.4" transform="rotate(-90 116.6 280.4)">14</text>
</g>
<g font-size="4.7">
<text x="198.7" y="79">A</text>
<text x="247.9" y="147.6">SECTION A-A</text>
<text x="250.7" y="152.1">SCALE 1 : 1</text>
<text x="198.7" y="238.3">A</text>
<text x="263.9" y="241.6">Satin Finish</text>
<text x="283" y="278.6">PU/ Silicone/TPU</text>
</g>
<text font-size="3.9" x="401" y="275.4">A3</text>
<g font-size="2">
<text x="223.5" y="234.4">UNLESS OTHERWISE SPECIFIED:</text>
<text x="223.5" y="236.9">DIMENSIONS ARE IN MILLIMETERS</text>
<text x="223.5" y="239.4">SURFACE FINISH:</text>
<text x="257.2" y="234.4">FINISH:</text>
<text x="304.2" y="234.3">DEBUR AND</text>
<text x="304.2" y="236.8">BREAK SHARP</text>
<text x="304.2" y="239.3">EDGES</text>
<text x="335.5" y="235.8">DO NOT SCALE DRAWING</text>
<text x="376.2" y="236">REVISION</text>
<text x="223.5" y="241.9">TOLERANCES:</text>
<text x="225.1" y="244.4">LINEAR:</text>
<text x="225.1" y="246.9">ANGULAR:</text>
<text x="237.2" y="251.8">NAME</text>
<text x="252.9" y="251.7">SIGNATURE</text>
<text x="270.1" y="251.7">DATE</text>
<text x="223.1" y="255.9">DRAWN</text>
<text x="322.8" y="252">TITLE:</text>
<text x="223.3" y="260.1">CHK'D</text>
<text x="223.3" y="264.2">APPV'D</text>
<text x="223.3" y="268.6">MFG</text>
<text x="223.5" y="272.9">Q.A</text>
<text x="278.5" y="272.3">MATERIAL:</text>
<text x="323" y="273.4">DWG NO.</text>
<text x="278.5" y="285.3">WEIGHT:</text>
<text x="323" y="285.4">SCALE1:1</text>
<text x="367.4" y="285.4">SHEET 1 OF 1</text>
</g>
</svg>
